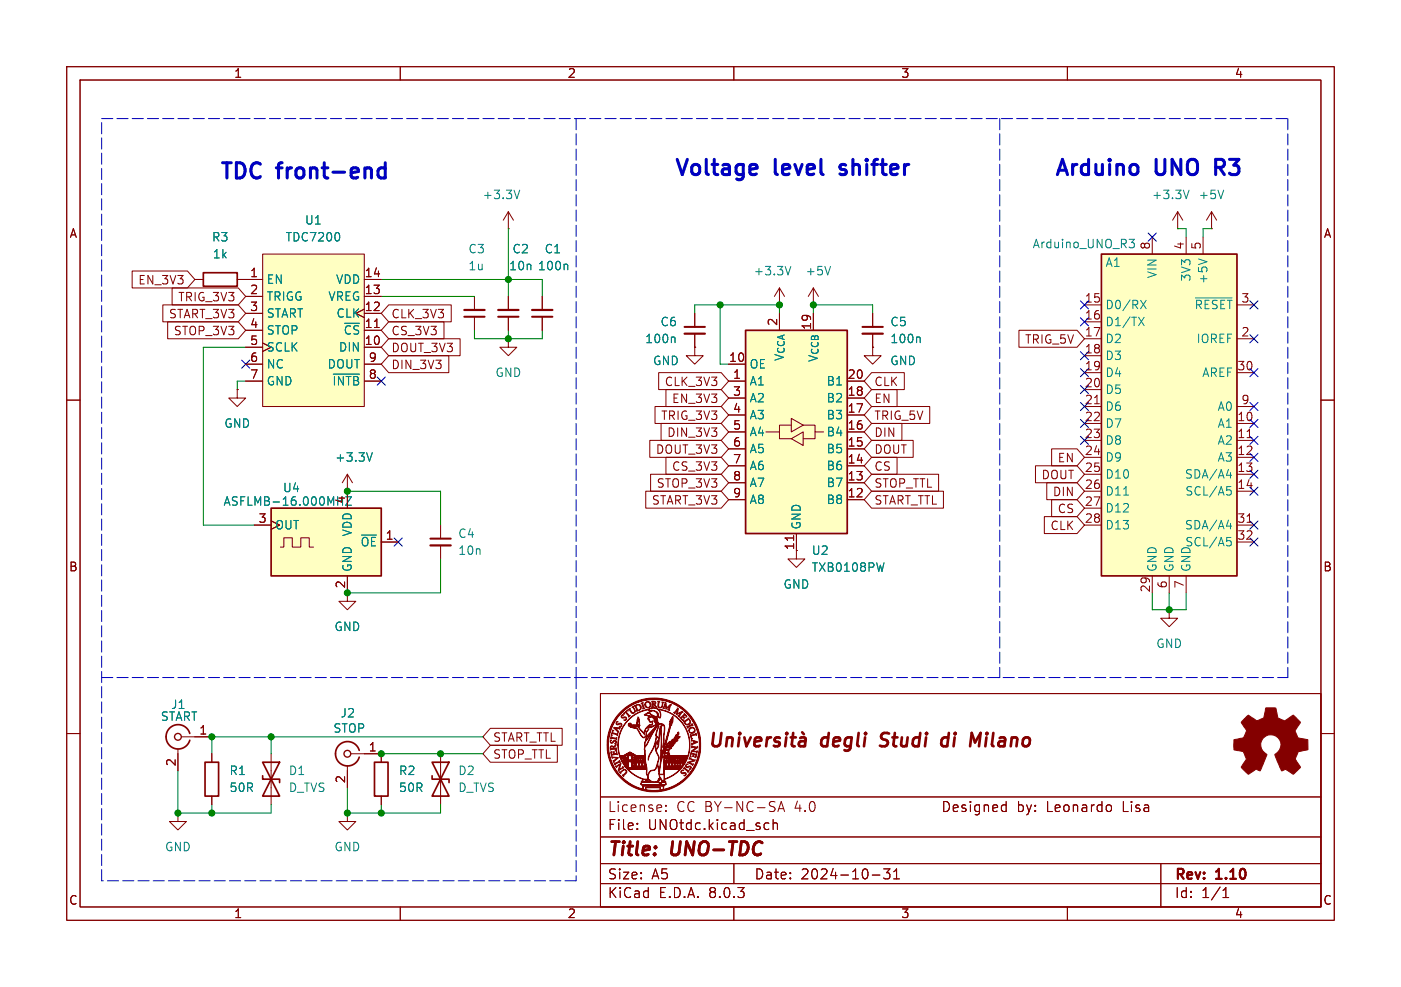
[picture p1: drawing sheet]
<svg xmlns="http://www.w3.org/2000/svg" width="210mm" height="148mm" viewBox="0 0 210 148" stroke-linecap="round" stroke-linejoin="round" font-family="sans-serif">
<g fill="none" stroke="#840000" stroke-width=".15">
<path d="M10 10h190v128h-190zM12 12h186v124h-186zM60 10v2M110 10v2M160 10v2M10 60h2M198 60h2M10 110h2M90 104h108v32h-108zM90 119.5h108M198 110h2M60 136v2"/>
<path d="M90 132.5h108M90 129.5h108M90 125.5h108M95.5 124.2v.2M95.5 123.5v.1M99.8 121.5v.2M99.8 120.8v.1M110 136v2M110 129.5v3M114.8 123.4l.5 .1M115.3 124.3l-.5 .1M115.9 123.5a.37 .37 0 0 1 .6 .1v.8"/>
<path d="M115.9 122.9v1.5M116.6 121.7l.5-1.5 .5 1.5M116.8 121.3h.7M130.8 131.2h1.1M132.5 130.3h.9l-.5 .6a.41 .41 0 0 1 .5 .2v.4l-.1 .2-.6 .1-.2-.2M134 131.8h.8M134 130.7l.4-.4v1.5M150.4 120.7l.4 .1M150.8 120.2v1.5M150.8 121.6l-.4 .1M160 136v2M166.3 120.7l.3 .3v.4l-.3 .3"/>
<path d="M174 129.5v6.5M183.3 134.6h.9M183.3 133.5l.5-.4v1.5"/>
</g>
<g fill="#840000" stroke="#840000" stroke-width=".15">
<path d="M93 106.8a7 7 0 0 1 11.3 1.6 7 7 0 0 1-5.1 10.2l-.5 .1a7 7 0 0 1-7.7-7 7 7 0 0 0 6.5 7 7 7 0 0 0 7.4-6 7 7 0 0 0-5.5-7.8 7.1 7.1 0 0 0-8.4 6.8v-.9a6.9 6.9 0 0 1 2-4z"/>
<path d="M93.2 106.8a6.9 6.9 0 0 1 11.4 3 6.9 6.9 0 0 1-8.1 8.6l2.4 .1v-.4h-2.1v.3a6.6 6.6 0 0 1-5.6-6.7 6.7 6.7 0 0 0 5.1 6.6l.1-.4a.37 .37 0 0 0 .4 .5v-.3h2.2l.1 .4a.32 .32 0 0 0 .3-.2 .32 .32 0 0 0 0-.3l.1-.1h-3.2l-.1-.2 .2 .1h3.1l.1-.1h-3.4l-.2-.1h3.8l-.1-.3h-.5a.28 .28 0 0 1-.2 .2 .28 .28 0 0 1-.3-.2h-2.5l-.1 .3v-.4h1.5h-.7l-.2-.1h.8a.52 .52 0 0 0-.8 0l.4-.2h-.6l-.4 .3 .3-.3a5.6 5.6 0 0 1-2.4-1.5l1.3 .9a2.85 2.85 0 0 0 1.8 .5l.3 .2a1.36 1.36 0 0 0 1.2 .2h.1h-.4l.4-.1 .3 .4 .2-.2v-.2h.1v.1h.4l-.2-.1a.37 .37 0 0 1-.5-.2l-.3 .2h-.1l.4-.3v-.1l-.3 .2v-.1a.35 .35 0 0 0 .1-.6l.1 .4 .3 .4h.3v-.8h-.7v-.2v.1h.7v-.1a.67 .67 0 0 1 .1 .7v.1a5.3 5.3 0 0 0 2.3-1.4l-2.3-.1-.1 .7v-.7h2.5l.1-.1-2.5-.1-.1 .2v-.2h2.6l.2-.2h-.2v.2v-.2h-.2v.2h-.1l.1-.2h-.2v.2l-.1-.2h-.1v.2l-.1-.2h-.2v.2v-.2h-.2v.2v-.2h-.2v.2v-.2h-.2v.2v-.2h-.2v.2l-.1-.2h-.1v.2l-.1-.2h-.1v.2h-.2h.1v-.2h-.2v.2v-.2h-.1l-.1 .2v-.7l.1 .5h.2l-.1-.5-.2-.1 .3 .1v.5h.8v-.2a.2 .2 0 0 0 0-.3 .2 .2 0 0 0-.3 0 .2 .2 0 0 0 0 .3v.2h-.1v-.4l-.2-.1-.1 .1v.4h-.1l.1-.5h.1h.2l.1 .5v-.3a.21 .21 0 0 1 .1-.2 .21 .21 0 0 1 .3 0v.5v-.2l.1 .2h.3l-.1-.5h-.2l-.1 .3v-.3h.1l.3 .1v.4h.4v-.2a.19 .19 0 0 0 0-.3 .19 .19 0 0 0-.3 0v.5h-.1l.1-.3a.21 .21 0 0 1 .2-.2 .21 .21 0 0 1 .1 .3l.1 .2v-.2v.2h.2h.1v-.2a.2 .2 0 0 0 0-.3 .2 .2 0 0 0-.3 0 .2 .2 0 0 0 0 .3 .23 .23 0 0 1 0-.3 .23 .23 0 0 1 .4 .1v.3a.25 .25 0 0 0 .3 .1 .25 .25 0 0 0 0-.4l-.2-.1-.1 .5 .1-.5a.25 .25 0 0 1 .3 0 .25 .25 0 0 1 0 .3l.2-.3-.2 .2 .1-.2 .2-.2-.2 .1-.1 .1-.1-.1h.2h-.2l-.3-.1v.2l-.1-.1h-.3v.1l-.1-.1-.4-.1v.2v-.1l-.4-.1v.2l-.1-.1h-1.1v-.1l3.3-.1h-3.2l-.1 .1v-.2l.1 .1h.2v-.4h-.1l-.1 .4v-.3l-.1 .2a.23 .23 0 0 1 .3-.3 .23 .23 0 0 1 .1 .3l.1-.1v.2a.21 .21 0 0 0 .2-.2 .21 .21 0 0 0-.1-.2l-.2 .2a.18 .18 0 0 1 .2-.2 .18 .18 0 0 1 .1 .3v.1h.3l-.1-.4-.2 .4 .1-.4a.23 .23 0 0 1 .3 .1 .23 .23 0 0 1 0 .2v-.1l.1 .2h.1v-.4h-.1l-.1 .2 .1-.2h.1l.1 .4h.3v-.3l-.2-.1-.1 .4v-.4h.1h.2v.4v-.2l.1 .2h.2v-.4h-.2l-.1 .2 .1-.2a.16 .16 0 0 1 .2 0 .16 .16 0 0 1 0 .2v.2l.1-.2v.2h.2v-.4h-.2v.2a.16 .16 0 0 1 0-.2 .16 .16 0 0 1 .2 0 .16 .16 0 0 1 0 .2l.1 .2v-.2v.2a.15 .15 0 0 0 .2-.2 .15 .15 0 0 0-.2-.1v.1v-.2a.24 .24 0 0 1 .3 .1 .24 .24 0 0 1 0 .2l.3 .1-.1-.4h-.1l-.1 .3v-.3a.16 .16 0 0 1 .3 0 .16 .16 0 0 1 0 .2v.2v-.2l.1 .1a.15 .15 0 0 0 .2-.1 .15 .15 0 0 0-.2-.1l-.1 .1 .1-.2a.21 .21 0 0 1 .2 .1 .21 .21 0 0 1 0 .2l.2-.4-3.3-.1-.1 .2h-.1a.37 .37 0 0 1 .6-.2h3h-3.4a.31 .31 0 0 1 0-.5 .31 .31 0 0 1 .5 .1l-.1 .1h-.2a.13 .13 0 0 0 .2-.1 .13 .13 0 0 0-.1-.1 .25 .25 0 0 0-.3 .3 .25 .25 0 0 0 .4 .1h3h-3l.1-.1a.32 .32 0 0 0-.1-.5l.1-.3h-.4l-.1 .4h-.1a.49 .49 0 0 0-.1 .7l-.2-.2-.2 1-.3 1.6-.3-1.3v.1a.89 .89 0 0 1-1 .8l-.1 .1a1.35 1.35 0 0 0-.3 1.1v-.5a.96 .96 0 0 1-.2-.9h-2.9l-.1-.2 .2 .1h2.8l-.1-.1h-1.5v.1l-.1-.1h-1.3l-.2-.3 .3 .2v-.2h-.4h.4v-.5h-.2v.5h-.2l-.3-.6 .2 .3 .1-.2v.4l.1-.5v.6v-.2a.19 .19 0 0 1 0-.3 .19 .19 0 0 1 .3 0 .19 .19 0 0 1 0 .3l.1 .4h1v-.2h-.3v.2v-.2h.3v-.4l-.1-.1-.1 .5h-.1v-.6v.5v-.1a.19 .19 0 0 1 0-.3 .19 .19 0 0 1 .3 0 .19 .19 0 0 1 0 .3l.1 .4h1.7l-.1-.2v.2l-.1-.2h-.1v.2l-.1-.2h-.2v.2v-.2h-.2v.2v-.2h-.2v.2l-.1-.2h-.1v.2l-.1-.2h-.1v.2l-.1-.2h-.1l-.1 .2 .2-.4v.2h.3a.31 .31 0 0 0-.1-.5l-.2 .1v.2v-.3a.25 .25 0 0 1 .3 0 .25 .25 0 0 1 .1 .4v.1h.4l-.1-.4-.2-.1-.1 .5v-.1a.24 .24 0 0 1 0-.4 .24 .24 0 0 1 .4 .1v.4v-.2l.1 .2h.3v-.3a.17 .17 0 0 0-.2-.2 .17 .17 0 0 0-.1 .3l-.1-.1a.21 .21 0 0 1 .2-.3 .21 .21 0 0 1 .2 .3v.3l.1-.1 .1 .1-.1-.5v.4v-.4h-.1l.1-.1h-.1h-.4v.1v-.1l-.4-.1v.2l-.1-.1h.1h-.1h-.4l-.1 .6v-.7l1.5 .1-1.5-.1 1.5-.1h-1.4l-.2 .7v-.5h-.3v-.1l.3 .1v-.2h.1h-.2l-.2 .1h-.1v.9v-.5a.27 .27 0 0 0-.3-.4 .27 .27 0 0 0-.2 .4l-.1 .5v-.9h.4l.2 .1-.1-.2h.2l-.7 .1-.1 .5v-.4h-.3l-.1-.1 .4 .1v-.2h.2h-.5l-.2 .3v-.1h-.2l-.1-.2 .2 .1 .3-.1h-.5l2-.1-1.8 .1v-.3l-.1-.1-.1 .4-.3-.6 .3 .5v-.3h.2l.1 .4v-.1h.5v-.4h-.2l-.1 .4 .1-.5 .2 .1v.4h.7v-.4a.25 .25 0 0 0-.3-.3 .25 .25 0 0 0-.2 .4v.3h-.2l.1-.3v.2v-.2a.3 .3 0 0 1 .3-.4 .3 .3 0 0 1 .3 .4v.3h.4v-.3l-.2-.1v.4h-.2a.47 .47 0 0 0-.4-.8l-.2 .2v.3a.38 .38 0 0 1 .3-.5 .38 .38 0 0 1 .4 .5v.3l.1-.4 .1-.1 .1 .5 .2-.1 .1 .2v-.1l.2 .1v-.4h-.2v.3a.19 .19 0 0 1 0-.3 .19 .19 0 0 1 .3 0 .19 .19 0 0 1 0 .3v.1v-.2l.1 .2h.1v-.4h-.1l-.1 .2 .1-.2 .2 .1v.3h.3l-.1-.4h-.1v.4l-.1-.2a.17 .17 0 0 1 .2-.2 .17 .17 0 0 1 .1 .2l.1 .2a.15 .15 0 0 0 .2-.2 .15 .15 0 0 0-.2-.1v.1a.16 .16 0 0 1 .1-.2 .16 .16 0 0 1 .1 .2l.1 .2v-.6h-1.4l-.1 .4v-.4l-.3-.2a.61 .61 0 0 0-1 0l-.3 .2v.5l-.1-.5h-.6h.6l.9-.5 1 .5h1.3l-1.3-.1-1-.5-.2 .2a1.57 1.57 0 0 1-1.3 .4v-.1h.5l.4-.2a.93 .93 0 0 1 1.4 .1l.2 .1h1.3h-1.3l-1-.6-.9 .6h-.6a2.65 2.65 0 0 1-.2-1.7l.2 1.4a.37 .37 0 0 0 .5 .2l.7-.3a.73 .73 0 0 1 1 .1l.3 .2h1.3l-.1-.9 .5 3.8a1.06 1.06 0 0 1 1-.8l.6-1.4a1.5 1.5 0 0 0-.4-1.3l.1-.1 .1 .4a1.43 1.43 0 0 1 .1 1.5l.2 1.2 .2-1.7h.1l.2-.7-.3 .7 .1-1.5v1.1l.3-.8-.1 .2v-.3l-.2-.2-.1-2.9h.1l.1 2a.87 .87 0 0 0 .4 1.2l-.1-.2h.1l-.2-.1h.2l.1 .3v-.3h-.3l1.2-.3h-.7l-.3 .2h-.1v-.1l-.1 .2 .1-.3-.2-.2 .3-2.7a.33 .33 0 0 0 0-.3 .33 .33 0 0 0-.3-.2l-.2 .3v.5l-.1-.1 .1-.6-.1 .3-.2 1.6a2.4 2.4 0 0 1-.5 1.8l-.1-.6 .1 .5a.84 .84 0 0 0 .2-1.2l.2 .4v-.7l-.2 .3-.3 .7a1.74 1.74 0 0 1 .5-1.1l-.3-.4-.2 1.2-.9 1.6-.1 .7a4.2 4.2 0 0 1 .8-2l.1-.3a2.12 2.12 0 0 0 .2-1.4l.5-1.4-.3 .8a.72 .72 0 0 0 .2 1l.2-1.1a.68 .68 0 0 1 .5-.9l-.1-.1a.99 .99 0 0 0-1.1 .8l-1.2 2.3-.3 .2-.1 .5v-.9l.1 .3a.24 .24 0 0 0 .3-.1 .24 .24 0 0 0 0-.2l1-2 .8-.9h-.2l-.3 .4-1.7 2.5 .2-.5 1.1-1.5-.8 .9-.3 .6 .1-.7a.37 .37 0 0 1-.7 .2l-.3-.5a.93 .93 0 0 0-1-.9l-.4-.1h.3a1.19 1.19 0 0 1 1.2 1.1l.2 .2a.41 .41 0 0 0 .5 .2 .41 .41 0 0 0 .1-.6v-.2l-.2 .1-.1 .1 .1 .3-.8-1a.66 .66 0 0 0-.8-.2h-.3a.41 .41 0 0 1-.5-.3 1.93 1.93 0 0 0 1.5 .2l.2-.1h-1.5l-.1-.2 .3 .1-.1-.1h-.2l.2-.1h-.2l-.1 .2a.22 .22 0 0 1 .2-.3 .22 .22 0 0 1 .3 .3h.8v-.2l.1 .2a.62 .62 0 0 0 .1-.7v-.3l-.1 .6-.1-.2-.1 .4 .2-1 .2 .4v.8h.1a.31 .31 0 0 0 0 .5l.6 .7 .1-.3 .3 .1 .4-.4a.76 .76 0 0 0-.3 1.1l1.6-1.8-1 .5-.7 .1-.2 .4a.45 .45 0 0 1 .6-.5l.5-.1-.9 .1 .1-.1 .8-.1h-.4l.5-.1 .4-.2-.2-.5 .3 .5 .4-.1h-.3l-.1-.1 .2 .1-.3-.4 .2 .2-.1-.3 .1 .3 .3 .2-.2-.2-.1-.4-.2 .2-.1-.3-.1 .3v-.3h-.1h.1l-.2-.1h.2h-.2l-.2-.2 .4 .2-.4-.2 .5 .1-.2-.2 .3 .1v.4h.2v-.3l.1 .4a.56 .56 0 0 0 .7 .6 1.13 1.13 0 0 1 .3 1.3l-.2 2.1 .1 .1 .1-.2v.4l.2-.3v-.4l-.3 .3 .3-.5 .7-2.6-.8 2.7 .7-2.7-.1-.2 .3 .1-.3-.1 .1-.1v-.3h.1v.3l.2-.4-.1 .4a1.05 1.05 0 0 0 .2-.9l-.4 .6 .5-.8a1.53 1.53 0 0 1-.2 1.2l-.9 2.9v.6a.5 .5 0 0 1 .7-.1l.3-.2h-.5l-.3 .1 .1-.2v.1l.2-.2 .1-.3-.3 .2v.2v-.1l.4-.4-.1 .4 .7-.1v-.1l-.6 .2 .1-.2h.2v-.5l-.2 .5a.32 .32 0 0 1 .3-.5v.4l.5-.1 .2-.2-.6 .2 .1-.5 .1 .3v-.2v-.2l-.1 .1v-.1l.1-.1 .1 .4 .1-.2 .5-.2h-.2a.21 .21 0 0 1-.2 .1 .21 .21 0 0 1-.1-.3l.1 .2-.2-.3h.1l.1 .2v-.3l.1 .1 .1-.1v-.2l-.1 .2-.1-.1 .2-.2a.67 .67 0 0 1-.1 .7l.3-.1-.1 .2-.4 .2-.1 .2 .3-.1a.73 .73 0 0 1-.7 .4v.1h.3a.71 .71 0 0 1-.8 .3l.6 .1-.3 .2h-.7l-.1 .1 .8 .1-.3 .2-.6 .1h.5l-.1 .3 .2 .2-.1 .3h2.8a5.4 5.4 0 0 0-4.4-6.9 .8 .8 0 0 1 .2 1.3l-.3-.3-.2 .2-.3-.2-.4 .1-.5-.1v.4h.2v.4l.5-.1-.1 .1a.32 .32 0 0 1 0 .4 .32 .32 0 0 1-.3 .1l-.5 .3 .5-.3a.22 .22 0 0 0 .3-.3 .22 .22 0 0 0-.4-.1l-.3-.5 .1-.4-.6-.2 1.2 .2h.2l-.4-.2a.55 .55 0 0 0-.9 0h-.1l.6-.3h-.1h.2l.4 .3 .7 .3a.64 .64 0 0 0-.2-.8 .64 .64 0 0 0-.9 .1l-.2 .1 .4-.2-.3-.2a5.4 5.4 0 0 0-4.6 5.2 5.2 5.2 0 0 1 4.7-5.3l.1 .2 .3-.1-.1 .1a.73 .73 0 0 1 1 .7l-.1-.5 .2 .2v.4l.2 .2 .1-.1a1.07 1.07 0 0 0-.5-1.2 1.07 1.07 0 0 0-1.3 .1h-.2a1.82 1.82 0 0 1 1.9 0 5.5 5.5 0 0 1 4.5 5 5.5 5.5 0 0 1-3.8 5.6 .58 .58 0 0 1 .1 .7l-.2 .2v.5l1.3-.5a6.6 6.6 0 0 0 2.2-1.6l.9-1.1a6.8 6.8 0 0 0 .9-4.5 6.8 6.8 0 0 0-4.7-5.5 6.8 6.8 0 0 0-7 1.8 7.1 7.1 0 0 0-2 4.7 6.7 6.7 0 0 1 2.1-4.9z"/>
<path d="M92.9 115.8h.1a.59 .59 0 0 1 .9-.2v.3l-.4 .4v.2l-.2-.3a.62 .62 0 0 0 .5-.6 .49 .49 0 0 0-.7 .4z"/>
<path d="M102.1 115.6l.2-.1 .2 .1a.2 .2 0 0 0-.3 0 .2 .2 0 0 0 0 .3h.2a.28 .28 0 0 1 .4 0 .28 .28 0 0 1-.3 .4h.1a.16 .16 0 0 0 .2-.2 .16 .16 0 0 0-.3-.1l-.4-.1v-.1z"/>
<path d="M102.6 115.1l.6 .5h.1l-.2 .2v-.1a.8 .8 0 0 0-.7-.4z"/>
<path d="M92.3 114.8l.1 .1 .7-.4-.3 .9 .5-.3v-.2l.2 .2v.1h-.2l-.5 .5a.93 .93 0 0 1 .1-1l-.4 .2-.1 .2z"/>
<path d="M102.9 114.6h.2a.2 .2 0 0 0-.2 .1 .2 .2 0 0 0 0 .3 .2 .2 0 0 0 .3-.1 .25 .25 0 0 1 .4 .1 .25 .25 0 0 1-.3 .3h.1a.16 .16 0 0 0 .1-.2 .16 .16 0 0 0-.3-.1 .28 .28 0 0 1-.4 0 .28 .28 0 0 1 .1-.4z"/>
<path d="M103.4 113.6l.1 .2a.53 .53 0 0 0 .7 .1 1.15 1.15 0 0 1-.9 .5l.5 .2 .1-.1-.1 .3v-.1l-.8-.4 .9-.3-.5-.2-.1 .1z"/>
<path d="M92.1 114.4l.1 .1 .3-.2 .3-.1v-.2l.2 .3h-.1l-.4 .1-.3 .2v.1z"/>
<path d="M91.7 113.4l1 .2-.7 .7-.1-.3 .1 .1 .5-.4-.7-.1v.1z"/>
<path d="M103.6 112.8l.5 .2h.4l-.1 .4a.15 .15 0 0 1-.1 .2 .15 .15 0 0 1-.2 0 .21 .21 0 0 0 .2-.3 .21 .21 0 0 0-.3-.1v.3l-.2-.1 .1-.2a.2 .2 0 0 0-.1-.1 .2 .2 0 0 0-.2 0v.4l-.2-.1z"/>
<path d="M91.5 112.8l.2-.1a.2 .2 0 0 0-.1 .3 .2 .2 0 0 0 .2 .1 .2 .2 0 0 0 .2-.3h-.1l.2-.1-.1 .1a.19 .19 0 0 0 .3 .2 .19 .19 0 0 0 .1-.3l-.2-.2a.52 .52 0 0 1 .3 .7l-.1-.1-.5 .1-.2 .2z"/>
<path d="M103.7 111.8l.1 .1a.73 .73 0 0 0 .8 0 .56 .56 0 0 1-.5 .6l-.2 .1 .5 .1 .1-.1v.3l-.1-.1-.8-.1 .8-.6-.6-.1-.1 .1z"/>
<path d="M91.5 111.9l.2-.1a.39 .39 0 0 0 .4 .1 .39 .39 0 0 0 .2-.3v.2l-.3 .4h.2l.2-.1v.3h-.3l-.6 .1v-.3a.22 .22 0 0 0 .3 .1 .22 .22 0 0 0 .1-.3 .22 .22 0 0 0-.4 .2z"/>
<path d="M103.7 110.9l.9 .4-.9 .5v-.4a.2 .2 0 0 0 .2 0 .2 .2 0 0 0 .1-.2l.1 .2 .3-.2-.6-.1-.1 .1z"/>
<path d="M91.5 111h.2l-.2 .3a.36 .36 0 0 0 .5-.3 .26 .26 0 0 1 .4 .2 .26 .26 0 0 1-.3 .3 .19 .19 0 0 0 .2-.1 .19 .19 0 0 0-.1-.3 .19 .19 0 0 0-.2 .2 .27 .27 0 0 1-.4 .1 .27 .27 0 0 1-.1-.4z"/>
<path d="M91.6 110.4v.2h.3l.5 .1 .1-.1-.1 .3v-.1a.72 .72 0 0 0-.8 0z"/>
<path d="M103.5 110.1l.2 .1 .6-.2 .1 .3h-.6a.22 .22 0 0 0-.2 .2 .22 .22 0 0 0 .2 .2l-.2 .1z"/>
<path d="M91.8 109.5l.2 .1a.19 .19 0 0 0-.2 .2 .19 .19 0 0 0 .3 .1l.4 .2 .1-.1-.1 .3a.69 .69 0 0 0-.7-.3v.3l-.2-.1z"/>
<path d="M103.4 109.1a.48 .48 0 0 1 .7 .1 .48 .48 0 0 1-.2 .7 .48 .48 0 0 1-.6-.3 .4 .4 0 0 0 .5 .2 .4 .4 0 0 0 .1-.6h-.3l-.3 .4z"/>
<path d="M92 109.1h1l-.1 .3-.1-.1a.21 .21 0 0 0-.3 0 .21 .21 0 0 0 .1 .3h.1l-.1 .3-.5-.7 .3 .2 .1-.2h-.4z"/>
<path d="M103 108.9a.68 .68 0 0 0 .7-.3v-.1l.2 .3-.1-.1-.6 .4-.1 .1z"/>
<path d="M92.5 108.2l.2 .1a.16 .16 0 0 0-.3 .1 .16 .16 0 0 0 .3 .1 .3 .3 0 0 1 .3-.1 .3 .3 0 0 1 .2 .4 .3 .3 0 0 1-.3 .2l-.1-.1a.2 .2 0 0 0 .3-.1 .2 .2 0 0 0-.1-.2h-.1a.3 .3 0 0 1-.5 0 .3 .3 0 0 1 .1-.4z"/>
<path d="M102.4 108.1a.74 .74 0 0 0 .7-.4h.1a.54 .54 0 0 1 .3 .6 .54 .54 0 0 1-.6 .4l-.3-.3h.1a.37 .37 0 0 0 .6 .1 .37 .37 0 0 0-.1-.6l-.5 .3a.14 .14 0 0 1-.2 .1 .14 .14 0 0 1-.1-.2z"/>
<path d="M93.2 107.2l.1-.1 .2 .2a.18 .18 0 0 0-.3 0 .18 .18 0 0 0 .1 .3 .18 .18 0 0 0 .2-.1 .28 .28 0 0 1 .4 0 .28 .28 0 0 1 0 .4 .28 .28 0 0 1-.4 0 .19 .19 0 0 0 .3 0 .19 .19 0 0 0 0-.2 .19 .19 0 0 0-.3 0 .26 .26 0 0 1-.3-.1 .26 .26 0 0 1 0-.4z"/>
<path d="M101.9 107.6l.2-.1 .4-.5a.48 .48 0 0 1 .4 .5l-.2-.3-.3 .2 .3 .2-.2 .1v-.1a.19 .19 0 0 0-.2 0 .19 .19 0 0 0-.1 .2l.1 .2h.2l-.2 .1z"/>
<path d="M93.5 106.9l.6-.5 .1 .2-.3 .1a.75 .75 0 0 0 .6 .6l-.3 .2a.58 .58 0 0 0-.4-.6 .18 .18 0 0 0-.2 0 .18 .18 0 0 0 0 .2z"/>
<path d="M101.5 106.2a.53 .53 0 0 1 .1 .7v.1l.6-.3 .2 .1-.2 .1-.4 .5 .1 .1-.3-.2h.1l.4-.4-.7 .3 .1-.8-.3 .5v.1l-.2-.2h.1a.77 .77 0 0 0 .4-.6z"/>
<path d="M94.2 106.4l.3-.2a.59 .59 0 0 0 .5 .7 .54 .54 0 0 0-.3-.8l.3-.2-.1 .1a.83 .83 0 0 1 .2 .9 .48 .48 0 0 1-.7-.4z"/>
<path d="M95.1 105.9a.43 .43 0 0 1 .4 .5h.1a.38 .38 0 0 0 .4-.5 .38 .38 0 0 0-.7-.1h-.2a.52 .52 0 0 1 .7-.1 .52 .52 0 0 1 .2 .7l-.6 .3v-.4z"/>
<path d="M99.6 105.4h.3v.8l.6-.6 .2 .1a.32 .32 0 0 0-.3 .4l-.1 .3 .1 .1-.3-.1a.25 .25 0 0 0 .2-.4l.1-.1-.6 .5-.1-.8-.2 .6h.1h-.3l.1-.1a.73 .73 0 0 0 .2-.7z"/>
<path d="M96.1 105.5l.3-.1v.1l.3 .7-.4 .1v-.5z"/>
<path d="M96.8 105.3a.48 .48 0 0 1 .7 .2 .48 .48 0 0 1-.3 .7 .48 .48 0 0 1-.6-.6h.2a.36 .36 0 0 0 .5 .5 .36 .36 0 0 0 0-.7 .31 .31 0 0 0-.3-.1 .31 .31 0 0 0-.2 .3h-.2z"/>
<path d="M98.6 105.2h.3l-.1 .1a.55 .55 0 0 0 .2 .8 .59 .59 0 0 0 .2-.8l.3 .1a.98 .98 0 0 1-.5 .8 .46 .46 0 0 1-.4-.3 .46 .46 0 0 1 .1-.5z"/>
<path d="M97.7 105.2h.1a.3 .3 0 0 1 .4 0 .3 .3 0 0 1 0 .4v.1l.3 .4-.2-.1-.3-.3-.1 .2 .1 .1h-.4h.2a.26 .26 0 0 1 0-.3 .26 .26 0 0 1 .3-.1 .21 .21 0 0 0 .1-.3 .21 .21 0 0 0-.3-.1v.4h-.1z"/>
<path d="M99.8 114.3h.1v.1h-.1l.1-.1h-.2z"/>
<path d="M100.2 114.3l.1 .1h-.1l.1-.1z"/>
<path d="M97.3 107.5l.3 .1h-.3l.1-.1z"/>
</g>
<g fill="none" stroke="#840000" stroke-width=".4">
<path d="M107 109.9l-.2 1.6 .1 .3a.66 .66 0 0 0 1-.3l.2-1.6M109 110.8a.49 .49 0 0 1 .8 .1l-.1 1M109 110.6l-.2 1.3M110.8 110.6l-.1 1.3M110.9 109.9v.2M110.9 109.9l-.1 .1 .1 .1M110.9 109.9l.1 .1-.1 .1M111.6 110.6l.3 1.3 .6-1.3M113.1 111.2l1-.1-.1-.4-.5-.1-.3 .3-.1 .7v.2l.2 .1 .6-.1M115 110.6l-.2 1.3M115.6 110.6a.59 .59 0 0 0-.6 .4M116.9 110.7a.49 .49 0 0 0-.8 .3l.1 .1 .4 .1 .3 .3-.1 .3-.2 .1-.6-.1"/>
<path d="M117.9 110.6l-.2 1.3M117.9 109.9v.2M117.9 109.9l-.1 .1 .1 .1M117.9 109.9l.1 .1-.1 .1M118.5 110.6h.8M118.9 109.9l-.2 1.7 .1 .2 .3 .1M119.9 110.7l.3-.1 .5 .1 .1 .2-.1 1M120.2 109.8l.3 .3M120.8 111.1h-.7a.4 .4 0 0 0-.4 .4 .4 .4 0 0 0 .3 .4l.7-.1M131.9 111.8l.3 .1M132.2 110.1l-.1 .4v.2M142.1 110.7a.66 .66 0 0 0-.9 .3l-.1 .5 .1 .3 .2 .1 .6-.1"/>
<path d="M142.2 109.9l-.2 2M146.2 111.3l.8-1.4-.3 2"/>
</g>
<path d="M111.8 49.5h15.2v30.5h-15.2z" fill="#ffffc2"/>
<path d="M30.5 40.9h5.1v2h-5.1zM111.8 49.5h15.2v30.5h-15.2zM30.7 114.3h2.1v5.1h-2.1zM53.8 112.5a1.81 1.81 0 0 0-2.7-.9 1.81 1.81 0 0 0 0 2.9 1.81 1.81 0 0 0 2.7-1" fill="none" stroke="#840000" stroke-width=".25"/>
<g fill="none" stroke="#840000" stroke-width=".15">
<path d="M76.2 34.3h.1M76.2 31.8l-.8 1.2M76.2 31.8v2.5M76.2 31.8l.8 1.2M176.5 34.3h.1M176.5 31.8l-.7 1.2M176.5 31.8v2.5M176.5 31.8l.8 1.2M181.6 34.3h.1M181.6 31.8l-.8 1.2M181.6 31.8v2.5M181.6 31.8l.8 1.2"/>
<path d="M29.2 41.9h1.3M35.6 58.4v1.3h1.2l-1.2 1.3-1.3-1.3h1.3M35.6 58.4h.1M35.6 41.9h1.2M81.3 44.5v2M81.3 47.5v2M109.2 57.2h2.6M109.2 54.6h2.6M109.2 59.7h2.6M127 57.2h2.5M127 59.7h2.5M130.8 47v2"/>
<path d="M130.8 50v2.1M52.1 73.7h.1M52.1 71.1v2.6M52.1 71.1l.7 1.3M52.1 71.1l-.8 1.3M109.2 74.9h2.6M109.2 72.4h2.6M109.2 69.9h2.6M109.2 67.3h2.6M109.2 64.8h2.6M109.2 62.2h2.6M114.8 64.8h2v1h1.8"/>
<path d="M118.6 63.8h-1.8v1M118.6 65.8l1.8-1v2zM118.6 62.7l1.8 1.1-1.8 1zM120.4 63.8h1.8v1h1.2M122.2 64.8v1h-1.8M127 74.9h2.5M127 72.4h2.5M127 69.9h2.5M127 67.3h2.5M127 64.8h2.5M127 62.2h2.5M119 80.3v.7"/>
<path d="M119.4 80v3.8h1.2l-1.2 1.3-1.3-1.3h1.3M31.7 113v1.3M31.7 119.4v1.3M52.1 114.8v3.3M52.6 113h4.5"/>
</g>
<path d="M77.9 28.5l-.4 1.3M84.9 39.6l.2 .2v.7M178.2 28.5l-.4 1.3M183.4 28.5l-.4 1.3M137.8 50.5l.1 .2v.7M55.8 67.9l-.4 1.3M132.5 84.4l-.3 1.3" fill="none" stroke="#008484" stroke-width=".15"/>
<circle cx="52.1" cy="113" r=".51" fill="none" stroke="#840000" stroke-width=".2"/>
<path d="M79.8 46.5h3M129.3 50h3" fill="none" stroke="#840000" stroke-width=".33"/>
<path d="M79.8 47.5h3M129.3 49h3" fill="none" stroke="#840000" stroke-width=".3"/>
<path d="M186.6 107.7l.5-.5 .9 .6a.62 .62 0 0 0 1 0l.4-.2 .3-1.4h1.5l.4 1.5 1 .4 1.3-.9 1 1.1-.1 .3a1.79 1.79 0 0 0-.6 1.2l.4 .8 1.4 .3 .1 1.5-1.5 .3-.4 1.1 .7 1.2-.1 .2-.9 .9-1.2-.8-.6 .3-1-2.4a1.53 1.53 0 0 0 .9-2 1.53 1.53 0 0 0-2-.9 1.53 1.53 0 0 0-.9 2l.2 .3 .6 .6-1 2.4-.6-.3-1.2 .8-1-1.1 .7-1.2-.4-1.1-1.4-.3-.1-.4 .1-1.1 1.4-.3 .4-.8 .1-.2-.8-1.3z" fill="#840000" stroke="#840000" stroke-width=".15"/>
<path d="M40.6 76.2h16.5v10.2h-16.5z" fill="#ffffc2"/>
<path d="M40.6 76.2h16.5v10.2h-16.5zM39.4 116.3v.5h2.5v.5M39.4 114.3l2.5 5.1h-2.5l2.5-5.1z" fill="none" stroke="#840000" stroke-width=".25"/>
<path d="M71.1 44.5v2M71.1 47.5v2M76.2 44.5v2M76.2 47.5v2M38.1 78.7h2.5M52.1 73.7v2.5M42 82h.5v-1.4h1.3v1.4h1.3v-1.4h1.3v1.4h.6M52.1 86.4v3.8h-1.3l1.3 1.2 1.2-1.2h-1.2M57.1 81.3h2.6M40.6 113v7.7M52.1 121.9v1.3h1.2l-1.2 1.3-1.3-1.3h1.3M52.1 121.9h.1" fill="none" stroke="#840000" stroke-width=".15"/>
<path d="M51.8 74.5h.9l-.9 1.3h.9" fill="none" stroke="#008484" stroke-width=".15"/>
<path d="M69.6 46.5h3M74.7 46.5h3" fill="none" stroke="#840000" stroke-width=".33"/>
<path d="M69.6 47.5h3M74.7 47.5h3" fill="none" stroke="#840000" stroke-width=".3"/>
<path d="M39.4 38.1h15.2v22.9h-15.2z" fill="#ffffc2"/>
<g fill="none" stroke="#840000" stroke-width=".15">
<path d="M39.4 38.1h15.2v22.9h-15.2zM36.8 41.9h2.6M36.8 52.1h2.6M36.8 49.5h2.6M36.8 47h2.6M36.8 44.5h2.6M36.8 54.6h2.6M36.8 57.2h2.6M54.6 46.4l-1.3 .6 1.3 .6M54.6 41.9h2.5M54.6 52.1h2.5M54.6 49.5h2.5"/>
<path d="M54.6 47h2.5M54.6 44.5h2.5M54.6 54.6h2.5M54.6 57.2h2.5M56.1 49.1h.7M76.2 50.8v1.3h1.3l-1.3 1.2-1.3-1.2h1.3M76.2 50.8h.1M104.1 52.1v1.2h1.3l-1.3 1.3-1.2-1.3h1.2M104.1 52.1h.1M104.1 47v2M104.1 50v2.1M116.8 45.7h.1"/>
<path d="M116.8 43.2l-.7 1.3M116.8 43.2v2.5M116.8 43.2l.8 1.3M121.9 45.7h.1M121.9 43.2l-.7 1.3M121.9 43.2v2.5M121.9 43.2l.8 1.3M130.8 52.1v1.2h1.3l-1.3 1.3-1.3-1.3h1.3M130.8 52.1h.1M66 78.7v2.1M66 81.8v2M175.3 91.4v1.3h1.2l-1.2 1.3-1.3-1.3h1.3"/>
<path d="M175.3 91.4h.1M26.7 112.3v3.3M27.2 110.5h4.5M57.1 113v1.3M57.1 119.4v1.3M66 113v7.7M26.7 121.9v1.3h1.2l-1.2 1.3-1.3-1.3h1.3M26.7 121.9h.1"/>
</g>
<path d="M50.8 35l.1 .4-.1 .6M118.5 39.9l-.4 1.3M124.5 39.9l-.4 1.3M50 56.1h3.9M101 50.5l.2 .2v.7" fill="none" stroke="#008484" stroke-width=".15"/>
<path d="M28.4 110a1.81 1.81 0 0 0-2.7-1 1.81 1.81 0 0 0 0 3 1.81 1.81 0 0 0 2.7-1M56.1 114.3h2.1v5.1h-2.1zM64.8 116.3v.5h2.5v.5M64.8 114.3l2.5 5.1h-2.5l2.5-5.1z" fill="none" stroke="#840000" stroke-width=".25"/>
<circle cx="26.7" cy="110.5" r=".51" fill="none" stroke="#840000" stroke-width=".2"/>
<path d="M102.6 50h3.1M64.5 81.8h3.1" fill="none" stroke="#840000" stroke-width=".33"/>
<path d="M102.6 49h3.1M64.5 80.8h3.1" fill="none" stroke="#840000" stroke-width=".3"/>
<path d="M165.1 38.1h20.3v48.3h-20.3z" fill="#ffffc2"/>
<path d="M165.1 38.1h20.3v48.3h-20.3z" fill="none" stroke="#840000" stroke-width=".25"/>
<g fill="none" stroke="#840000" stroke-width=".15">
<path d="M172.7 35.6v2.5M177.8 35.6v2.5M180.3 35.6v2.5M19.8 40.6h8.3l1.1 1.3-1.1 1.3h-8.3zM24.4 45.7h11.3l1.1 1.3-1.1 1.3h-11.3zM25.1 48.3h10.6l1.1 1.2-1.1 1.3h-10.6zM25.8 43.2h9.9l1.1 1.3-1.1 1.2h-9.9zM29.2 41.9h1.3M35.6 58.4h.1M35.6 41.9h3.8M36.8 52.1h2.6M36.8 49.5h2.6"/>
<path d="M36.8 47h2.6M36.8 44.5h2.6M36.8 54.6h2.6M36.8 57.2h2.6M54.6 46.4l-1.3 .6 1.3 .6M54.6 41.9h2.5M54.6 52.1h2.5M54.6 49.5h2.5M54.6 47h2.5M54.6 44.5h2.5M54.6 54.6h2.5M54.6 57.2h2.5"/>
<path d="M56.1 49.1h.7M58.3 45.7h9.3v2.6h-9.3l-1.2-1.3zM58.3 53.3h9v2.6h-9l-1.2-1.3zM58.3 50.8h10.7v2.5h-10.7l-1.2-1.2zM58.3 48.3h8.3v2.5h-8.3l-1.2-1.3zM76.2 44.5v2M76.2 47.5v2M81.3 44.5v2M81.3 47.5v2M98.7 55.9h9.4l1.1 1.3-1.1 1.2h-9.4zM99.8 58.4h8.3l1.1 1.3-1.1 1.3h-8.3zM104.1 52.1h.1"/>
<path d="M104.1 47v2M104.1 50v2.1M109.2 54.6h2.6M109.2 57.2h2.6M109.2 59.7h2.6M127 57.2h2.5M127 59.7h2.5M130.7 55.9h4.9v2.5h-4.9l-1.2-1.2zM130.7 58.4h3.8v2.6h-3.8l-1.2-1.3zM130.8 52.1h.1M130.8 47v2M130.8 50v2.1"/>
<path d="M152.7 49.5h8.7l1.2 1.3-1.2 1.3h-8.7zM162.6 45.7h2.5M162.6 48.3h2.5M162.6 50.8h2.5M162.6 53.3h2.5M162.6 55.9h2.5M162.6 58.4h2.5M185.4 45.7h2.6M185.4 50.8h2.6M185.4 55.9h2.6M38.1 78.7h2.5M52.1 73.7h.1"/>
<path d="M52.1 73.7v2.5M96.8 73.7h11.3l1.1 1.2-1.1 1.3h-11.3zM97.4 66h10.7l1.1 1.3-1.1 1.3h-10.7zM97.5 71.1h10.6l1.1 1.3-1.1 1.3h-10.6zM98.2 61h9.9l1.1 1.2-1.1 1.3h-9.9zM99.1 63.5h9l1.1 1.3-1.1 1.2h-9zM99.8 68.6h8.3l1.1 1.3-1.1 1.2h-8.3zM109.2 74.9h2.6M109.2 72.4h2.6M109.2 69.9h2.6M109.2 67.3h2.6M109.2 64.8h2.6"/>
<path d="M109.2 62.2h2.6M127 74.9h2.5M127 72.4h2.5M127 69.9h2.5M127 67.3h2.5M127 64.8h2.5M127 62.2h2.5M130.7 68.6h3.8v2.5h-3.8l-1.2-1.2zM130.7 73.7h10.7v2.5h-10.7l-1.2-1.3zM130.7 61h8.7v2.5h-8.7l-1.2-1.3zM130.7 63.5h4.5v2.5h-4.5l-1.2-1.2zM130.7 66h6.2v2.6h-6.2l-1.2-1.3z"/>
<path d="M130.7 71.1h10v2.6h-10l-1.2-1.3zM155.2 69.8h6.2l1.2 1.3-1.2 1.3h-6.2zM156.5 77.5h4.9l1.2 1.2-1.2 1.3h-4.9zM156.9 72.4h4.5l1.2 1.3-1.2 1.2h-4.5zM157.6 67.3h3.8l1.2 1.3-1.2 1.3h-3.8zM157.6 74.9h3.8l1.2 1.3-1.2 1.3h-3.8zM162.6 63.5h2.5M162.6 66h2.5M162.6 68.6h2.5M162.6 71.1h2.5M162.6 73.7h2.5M162.6 61h2.5"/>
<path d="M162.6 76.2h2.5M162.6 78.7h2.5M164.1 60.5h.7M185.4 63.5h2.6M185.4 66h2.6M185.4 68.6h2.6M185.4 71.1h2.6M185.4 73.7h2.6M185.4 61h2.6M185.4 78.7h2.6M186.9 65.6h.8M186.9 78.3h.8"/>
<path d="M52.1 86.4v2.5M57.1 81.3h2.6M119 80.3v.7M119.4 80v2.6M172.7 86.4v2.5M175.3 86.4v2.5M177.8 86.4v2.5M185.4 81.3h2.6M26.7 113v2.6M29.2 110.5h2.5M31.7 113v1.3M31.7 119.4v1.3"/>
<path d="M52.1 115.6v2.5M54.6 113h2.5v1.3M57.1 119.4v1.3M73.5 109.2h10.8v2.6h-10.8l-1.1-1.3zM73.5 111.8h10v2.5h-10l-1.1-1.3z"/>
</g>
<g fill="none" stroke="#008484" stroke-width=".15">
<path d="M50.8 35l.1 .4-.1 .6M84.9 39.6l.2 .2v.7M169.3 35.9h.7l-.4 .5 .4 .1v.4l-.2 .3h-.4M179.6 38.8l1.3 .5M50 56.1h3.9M101 50.5l.2 .2v.7M137.8 50.5l.1 .2v.7M170.7 47.6l.8 1.2M171 45l.8 1.3M171.5 47.6l-.8 1.2M171.8 45l-.8 1.3M179.2 44.7h5.5"/>
<path d="M51.8 74.5h.9l-.9 1.3h.9M55.8 67.9l-.4 1.3M168.4 74.2h.8M183.8 71.3h.8M183.8 78.9h.8M183.9 73h.6M184 73.5h.3l.3 .2-.2 .5h-.4M184.4 70.9v.8M184.4 78.5v.8M132.5 84.4l-.3 1.3M183.9 80.6h.6M184 81.1h.3l.3 .2-.2 .5-.4 .1"/>
</g>
<path d="M57.7 24.4v2.3M57.7 25.3l-.6-.1-.2 .1-.2 .3v.7l.2 .3 .2 .1 .6-.1M113.2 24.7l.2 .1 .1 .4-1.1 .2M113.4 26.1l-.2 .1" fill="none" stroke="#0000c2" stroke-width=".46"/>
<path d="M15.2 17.8h177.8M86.4 17.8v83.8M149.9 17.8v83.8M193 17.8v83.8M15.2 101.6h71.2M86.4 101.6h106.6M86.4 101.6v30.5M149.9 101.6h-.3M15.2 132.1v-114.3M86.4 132.1h-71.2" fill="none" stroke="#0000c2" stroke-width=".15" stroke-dasharray="1.7 .6"/>
<g fill="none" stroke="#008400" stroke-width=".15">
<path d="M76.2 34.3v10.2M176.5 34.3h1.3v1.3M181.6 34.3h-1.3v1.3M36.8 52.1h-6.3v26.6h7.6M36.8 57.2h-1.2v1.2M57.1 44.5h14M57.1 41.9h24.2v2.6M71.1 49.5v1.3h10.2v-1.3M76.2 49.5v1.3M104.1 47v-1.3h12.7v1.3M107.9 45.7v8.9h1.3M121.9 47v-1.3h8.9v1.3"/>
<path d="M52.1 73.7h13.9v5M66 83.8v5.1h-13.9M172.7 88.9v2.5h5.1v-2.5M175.3 88.9v2.5M26.7 115.6v6.3h13.9v-1.2M40.6 110.5v2.5M52.1 118.1v3.8h13.9v-1.2M57.1 113h15.3M72.4 110.5h-40.7v2.5M31.7 120.7v1.2M57.1 120.7v1.2"/>
</g>
<g fill="none" stroke="#000084" stroke-width=".15">
<path d="M172.1 35l1.2 1.2M173.3 35l-1.2 1.2M36.2 54l1.2 1.2M37.4 54l-1.2 1.2M56.5 56.5l1.3 1.3M57.8 56.5l-1.3 1.3M162 57.8l1.2 1.2M162 55.3l1.2 1.2M162 45.1l1.2 1.2M162 47.7l1.2 1.2M162 52.7l1.2 1.2M163.2 57.8l-1.2 1.2"/>
<path d="M163.2 55.3l-1.2 1.2M163.2 45.1l-1.2 1.2M163.2 47.7l-1.2 1.2M163.2 52.7l-1.2 1.2M187.4 55.3l1.2 1.2M187.4 50.2l1.2 1.2M187.4 45.1l1.2 1.2M188.6 55.3l-1.2 1.2M188.6 50.2l-1.2 1.2M188.6 45.1l-1.2 1.2M162 65.4l1.2 1.2M162 62.9l1.2 1.2"/>
<path d="M162 60.4l1.2 1.2M163.2 65.4l-1.2 1.2M163.2 62.9l-1.2 1.2M163.2 60.4l-1.2 1.2M187.4 68l1.2 1.2M187.4 65.4l1.2 1.2M187.4 78.1l1.2 1.2M187.4 70.5l1.2 1.2M187.4 62.9l1.2 1.2M187.4 73.1l1.2 1.2M187.4 60.4l1.2 1.2M188.6 68l-1.2 1.2"/>
<path d="M188.6 65.4l-1.2 1.2M188.6 78.1l-1.2 1.2M188.6 70.5l-1.2 1.2M188.6 62.9l-1.2 1.2M188.6 73.1l-1.2 1.2M188.6 60.4l-1.2 1.2M59.1 80.7l1.2 1.2M60.3 80.7l-1.2 1.2M187.4 80.7l1.2 1.2M188.6 80.7l-1.2 1.2"/>
</g>
<g fill="#008400" stroke="#008400" stroke-width=".15">
<circle cx="76.2" cy="41.9" r=".46"/>
<circle cx="76.2" cy="50.8" r=".46"/>
<circle cx="107.9" cy="45.7" r=".46"/>
<circle cx="121.9" cy="45.7" r=".46"/>
<circle cx="116.8" cy="45.7" r=".46"/>
<circle cx="40.6" cy="110.5" r=".46"/>
<circle cx="31.7" cy="110.5" r=".46"/>
<circle cx="52.1" cy="121.9" r=".46"/>
<circle cx="26.7" cy="121.9" r=".46"/>
<circle cx="57.1" cy="121.9" r=".46"/>
<circle cx="31.7" cy="121.9" r=".46"/>
<circle cx="52.1" cy="88.9" r=".46"/>
<circle cx="52.1" cy="73.7" r=".46"/>
<circle cx="57.1" cy="113" r=".46"/>
<circle cx="66" cy="113" r=".46"/>
<circle cx="175.3" cy="91.4" r=".46"/>
</g>
<g font-size="3.2" fill="#0000c2">
<text x="32.7" y="27.5">TDC</text>
<text x="41.7" y="27.5">front-end</text>
<text x="100.8" y="27">Voltage</text>
<text x="116.1" y="27">level</text>
<text x="126.8" y="27">shifter</text>
<text x="157.8" y="27">Arduino</text>
<text x="173.2" y="27">UNO</text>
<text x="183.1" y="27">R3</text>
</g>
<g font-size="2.8" fill="#840000">
<text x="123.2" y="112.6">degli</text>
<text x="132.9" y="112.6">Studi</text>
<text x="142.8" y="112.6">di</text>
<text x="147.9" y="112.6">Milano</text>
<text x="91" y="128.9">Title:</text>
<text x="100.7" y="128.9">UNO-TDC</text>
</g>
<g font-size="2.1" fill="#840000">
<text x="91" y="124.7">File:</text>
<text x="91" y="122">License:</text>
<text x="97.1" y="124.7">UNOtdc.kicad_sch</text>
<text x="101.4" y="122">CC BY-NC-SA</text>
<text x="119.3" y="122">4.0</text>
<text x="141" y="122">Designed</text>
<text x="152.4" y="122">by:</text>
<text x="156.9" y="122">Leonardo</text>
<text x="168.4" y="122">Lisa</text>
<text x="91" y="134.9">KiCad</text>
<text x="91" y="132.1">Size:</text>
<text x="97.7" y="132.1">A5</text>
<text x="98.7" y="134.9">E.D.A.</text>
<text x="106.3" y="134.9">8.0.3</text>
<text x="113" y="132.1">Date:</text>
<text x="120" y="132.1">2024-10-31</text>
<text x="176" y="132.3">Rev:</text>
<text x="176" y="134.9">Id:</text>
<text x="180.1" y="134.9">1/1</text>
<text x="182.4" y="132.3">1.10</text>
</g>
<g font-size="1.8" fill="#840000">
<text x="35" y="11.9">1</text>
<text x="85" y="11.9">2</text>
<text x="135" y="11.9">3</text>
<text x="185" y="11.9">4</text>
<text x="10.3" y="35.9">A</text>
<text x="198.4" y="35.9">A</text>
<text x="37.4" y="41.7">1</text>
<text x="54.6" y="41.7">14</text>
<text x="172.5" y="37.5" transform="rotate(-90 172.5 37.5)">8</text>
<text x="177.5" y="37.5" transform="rotate(-90 177.5 37.5)">4</text>
<text x="180.1" y="37.5" transform="rotate(-90 180.1 37.5)">5</text>
<text x="20.6" y="42.9">EN_3V3</text>
<text x="25.2" y="47.9">START_3V3</text>
<text x="26.6" y="45.4">TRIG_3V3</text>
<text x="37.4" y="44.2">2</text>
<text x="37.4" y="46.7">3</text>
<text x="54.6" y="46.7">12</text>
<text x="54.6" y="44.2">13</text>
<text x="58.6" y="47.9">CLK_3V3</text>
<text x="162.5" y="45.5">15</text>
<text x="186" y="45.5">3</text>
<text x="25.9" y="50.5">STOP_3V3</text>
<text x="37.4" y="49.3">4</text>
<text x="37.4" y="51.8">5</text>
<text x="54.6" y="51.8">10</text>
<text x="54.6" y="49.3">11</text>
<text x="58.6" y="53">DOUT_3V3</text>
<text x="58.6" y="50.5">CS_3V3</text>
<text x="116.6" y="49" transform="rotate(-90 116.6 49)">2</text>
<text x="121.7" y="49.6" transform="rotate(-90 121.7 49.6)">19</text>
<text x="153.5" y="51.8">TRIG_5V</text>
<text x="162.5" y="48">16</text>
<text x="162.5" y="50.5">17</text>
<text x="162.5" y="53.1">18</text>
<text x="186" y="50.5">2</text>
<text x="37.4" y="54.4">6</text>
<text x="37.4" y="56.9">7</text>
<text x="55.2" y="56.9">8</text>
<text x="55.2" y="54.4">9</text>
<text x="58.6" y="55.6">DIN_3V3</text>
<text x="99.5" y="58.1">CLK_3V3</text>
<text x="109.2" y="54.4">10</text>
<text x="109.8" y="56.9">1</text>
<text x="109.8" y="59.4">3</text>
<text x="127" y="59.4">18</text>
<text x="127" y="56.9">20</text>
<text x="131" y="58.1">CLK</text>
<text x="162.5" y="55.6">19</text>
<text x="162.5" y="58.2">20</text>
<text x="185.4" y="55.6">30</text>
<text x="99" y="63.2">TRIG_3V3</text>
<text x="99.9" y="65.7">DIN_3V3</text>
<text x="100.6" y="60.6">EN_3V3</text>
<text x="109.8" y="62">4</text>
<text x="109.8" y="64.5">5</text>
<text x="127" y="64.5">16</text>
<text x="127" y="62">17</text>
<text x="131" y="63.2">TRIG_5V</text>
<text x="131" y="65.7">DIN</text>
<text x="131" y="60.6">EN</text>
<text x="162.5" y="60.7">21</text>
<text x="162.5" y="63.2">22</text>
<text x="162.5" y="65.8">23</text>
<text x="185.4" y="63.2">10</text>
<text x="185.4" y="65.8">11</text>
<text x="186" y="60.7">9</text>
<text x="98.2" y="68.3">DOUT_3V3</text>
<text x="100.6" y="70.8">CS_3V3</text>
<text x="109.8" y="67.1">6</text>
<text x="109.8" y="69.6">7</text>
<text x="127" y="69.6">14</text>
<text x="127" y="67.1">15</text>
<text x="131" y="70.8">CS</text>
<text x="131" y="68.3">DOUT</text>
<text x="158.4" y="69.5">EN</text>
<text x="162.5" y="68.3">24</text>
<text x="162.5" y="70.9">25</text>
<text x="185.4" y="68.3">12</text>
<text x="185.4" y="70.9">13</text>
<text x="51.8" y="75.6" transform="rotate(-90 51.8 75.6)">4</text>
<text x="97.6" y="75.9">START_3V3</text>
<text x="98.3" y="73.3">STOP_3V3</text>
<text x="109.8" y="72.1">8</text>
<text x="109.8" y="74.7">9</text>
<text x="127" y="74.7">12</text>
<text x="127" y="72.1">13</text>
<text x="131" y="75.9">START_TTL</text>
<text x="131" y="73.3">STOP_TTL</text>
<text x="156" y="72.1">DOUT</text>
<text x="157.7" y="74.6">DIN</text>
<text x="158.4" y="77.2">CS</text>
<text x="162.5" y="73.4">26</text>
<text x="162.5" y="75.9">27</text>
<text x="185.4" y="73.4">14</text>
<text x="38.7" y="78.5">3</text>
<text x="57.7" y="81">1</text>
<text x="119.1" y="82.6" transform="rotate(-90 119.1 82.6)">11</text>
<text x="157.4" y="79.7">CLK</text>
<text x="162.5" y="78.5">28</text>
<text x="185.4" y="78.5">31</text>
<text x="185.4" y="81">32</text>
<text x="10.3" y="85.9">B</text>
<text x="51.8" y="88.3" transform="rotate(-90 51.8 88.3)">2</text>
<text x="172.5" y="88.9" transform="rotate(-90 172.5 88.9)">29</text>
<text x="175" y="88.3" transform="rotate(-90 175 88.3)">6</text>
<text x="177.5" y="88.3" transform="rotate(-90 177.5 88.3)">7</text>
<text x="198.3" y="85.9">B</text>
<text x="29.8" y="110.2">1</text>
<text x="55.2" y="112.8">1</text>
<text x="73.8" y="111.4">START_TTL</text>
<text x="73.8" y="114">STOP_TTL</text>
<text x="26.4" y="115" transform="rotate(-90 26.4 115)">2</text>
<text x="51.8" y="117.5" transform="rotate(-90 51.8 117.5)">2</text>
<text x="10.3" y="135.9">C</text>
<text x="35" y="137.9">1</text>
<text x="85" y="137.9">2</text>
<text x="135" y="137.9">3</text>
<text x="185" y="137.9">4</text>
<text x="198.3" y="135.9">C</text>
</g>
<g font-size="1.8" fill="#008484">
<text x="45.6" y="33.9">U1</text>
<text x="72.2" y="30.1">+3.3V</text>
<text x="172.6" y="30.1">+3.3V</text>
<text x="179.6" y="30.1">+5V</text>
<text x="31.7" y="36.4">R3</text>
<text x="31.8" y="39">1k</text>
<text x="42.7" y="36.4">TDC7200</text>
<text x="70.1" y="38.2">C3</text>
<text x="70.1" y="40.7">1u</text>
<text x="76.2" y="40.7">10n</text>
<text x="76.7" y="38.2">C2</text>
<text x="80.5" y="40.7">100n</text>
<text x="81.5" y="38.2">C1</text>
<text x="112.9" y="41.5">+3.3V</text>
<text x="120.6" y="41.5">+5V</text>
<text x="154.7" y="37.4">Arduino_UNO_R3</text>
<text x="165.6" y="40.2">A1</text>
<text x="173.6" y="41.8" transform="rotate(-90 173.6 41.8)">VIN</text>
<text x="39.9" y="42.8">EN</text>
<text x="39.9" y="45.3">TRIGG</text>
<text x="39.9" y="47.9">START</text>
<text x="49.1" y="45.3">VREG</text>
<text x="50.3" y="42.8">VDD</text>
<text x="50.3" y="47.9">CLK</text>
<text x="165.6" y="46.6">D0/RX</text>
<text x="178.7" y="42.3" transform="rotate(-90 178.7 42.3)">3V3</text>
<text x="179" y="46.6">~{RESET}</text>
<text x="181.2" y="42.7" transform="rotate(-90 181.2 42.7)">+5V</text>
<text x="39.9" y="50.4">STOP</text>
<text x="39.9" y="52.9">SCLK</text>
<text x="50.7" y="52.9">DIN</text>
<text x="51.4" y="50.4">~{CS}</text>
<text x="96.6" y="51.7">100n</text>
<text x="98.9" y="49.1">C6</text>
<text x="133.4" y="49.1">C5</text>
<text x="133.4" y="51.7">100n</text>
<text x="165.6" y="49.1">D1/TX</text>
<text x="165.6" y="51.7">D2</text>
<text x="179.3" y="51.7">IOREF</text>
<text x="39.9" y="55.5">NC</text>
<text x="39.9" y="58">GND</text>
<text x="49" y="55.5">DOUT</text>
<text x="49.7" y="58">~{INTB}</text>
<text x="74.2" y="56.7">GND</text>
<text x="97.8" y="55">GND</text>
<text x="112.3" y="58">A1</text>
<text x="112.3" y="55.5">OE</text>
<text x="117.7" y="54.3" transform="rotate(-90 117.7 54.3)">V_{CCA}</text>
<text x="122.8" y="54.4" transform="rotate(-90 122.8 54.4)">V_{CCB}</text>
<text x="123.8" y="58">B1</text>
<text x="133.3" y="55">GND</text>
<text x="165.6" y="54.2">D3</text>
<text x="165.6" y="56.7">D4</text>
<text x="165.6" y="59.3">D5</text>
<text x="180.1" y="56.7">AREF</text>
<text x="33.5" y="64.4">GND</text>
<text x="112.3" y="60.6">A2</text>
<text x="112.3" y="63.1">A3</text>
<text x="112.3" y="65.6">A4</text>
<text x="123.8" y="65.6">B4</text>
<text x="123.8" y="63.1">B3</text>
<text x="123.8" y="60.6">B2</text>
<text x="165.6" y="61.8">D6</text>
<text x="165.6" y="64.4">D7</text>
<text x="182.4" y="64.4">A1</text>
<text x="182.4" y="61.8">A0</text>
<text x="50.1" y="69.4">+3.3V</text>
<text x="112.3" y="68.2">A5</text>
<text x="112.3" y="70.7">A6</text>
<text x="123.8" y="70.7">B6</text>
<text x="123.8" y="68.2">B5</text>
<text x="165.6" y="66.9">D8</text>
<text x="165.6" y="69.4">D9</text>
<text x="165.6" y="72">D10</text>
<text x="177.5" y="72">SDA/A4</text>
<text x="182.4" y="66.9">A2</text>
<text x="182.4" y="69.4">A3</text>
<text x="33.4" y="76">ASFLMB-16.000MHZ</text>
<text x="42.3" y="74">U4</text>
<text x="112.3" y="73.3">A7</text>
<text x="112.3" y="75.8">A8</text>
<text x="123.8" y="75.8">B8</text>
<text x="123.8" y="73.3">B7</text>
<text x="165.6" y="74.5">D11</text>
<text x="165.6" y="77.1">D12</text>
<text x="177.6" y="74.5">SCL/A5</text>
<text x="41.1" y="79.6">OUT</text>
<text x="52.9" y="80.5" transform="rotate(-90 52.9 80.5)">VDD</text>
<text x="54" y="82.1">~{OE}</text>
<text x="68.6" y="80.9">C4</text>
<text x="68.6" y="83.4">10n</text>
<text x="120.2" y="79.5" transform="rotate(-90 120.2 79.5)">GND</text>
<text x="121.6" y="83.4">U2</text>
<text x="165.6" y="79.6">D13</text>
<text x="177.5" y="79.6">SDA/A4</text>
<text x="177.6" y="82.1">SCL/A5</text>
<text x="52.9" y="85.9" transform="rotate(-90 52.9 85.9)">GND</text>
<text x="117.3" y="88.5">GND</text>
<text x="121.6" y="86">TXB0108PW</text>
<text x="173.6" y="85.9" transform="rotate(-90 173.6 85.9)">GND</text>
<text x="176.1" y="85.9" transform="rotate(-90 176.1 85.9)">GND</text>
<text x="178.7" y="85.9" transform="rotate(-90 178.7 85.9)">GND</text>
<text x="50" y="94.8">GND</text>
<text x="173.2" y="97.4">GND</text>
<text x="25.6" y="106.5">J1</text>
<text x="51" y="107.8">J2</text>
<text x="24" y="108.3">START</text>
<text x="49.9" y="110.1">STOP</text>
<text x="34.3" y="116.4">R1</text>
<text x="34.3" y="119">50R</text>
<text x="43.2" y="116.4">D1</text>
<text x="43.2" y="119">D_TVS</text>
<text x="59.7" y="116.4">R2</text>
<text x="59.7" y="119">50R</text>
<text x="68.6" y="116.4">D2</text>
<text x="68.6" y="119">D_TVS</text>
<text x="24.6" y="127.9">GND</text>
<text x="50" y="127.9">GND</text>
</g>
</svg>
